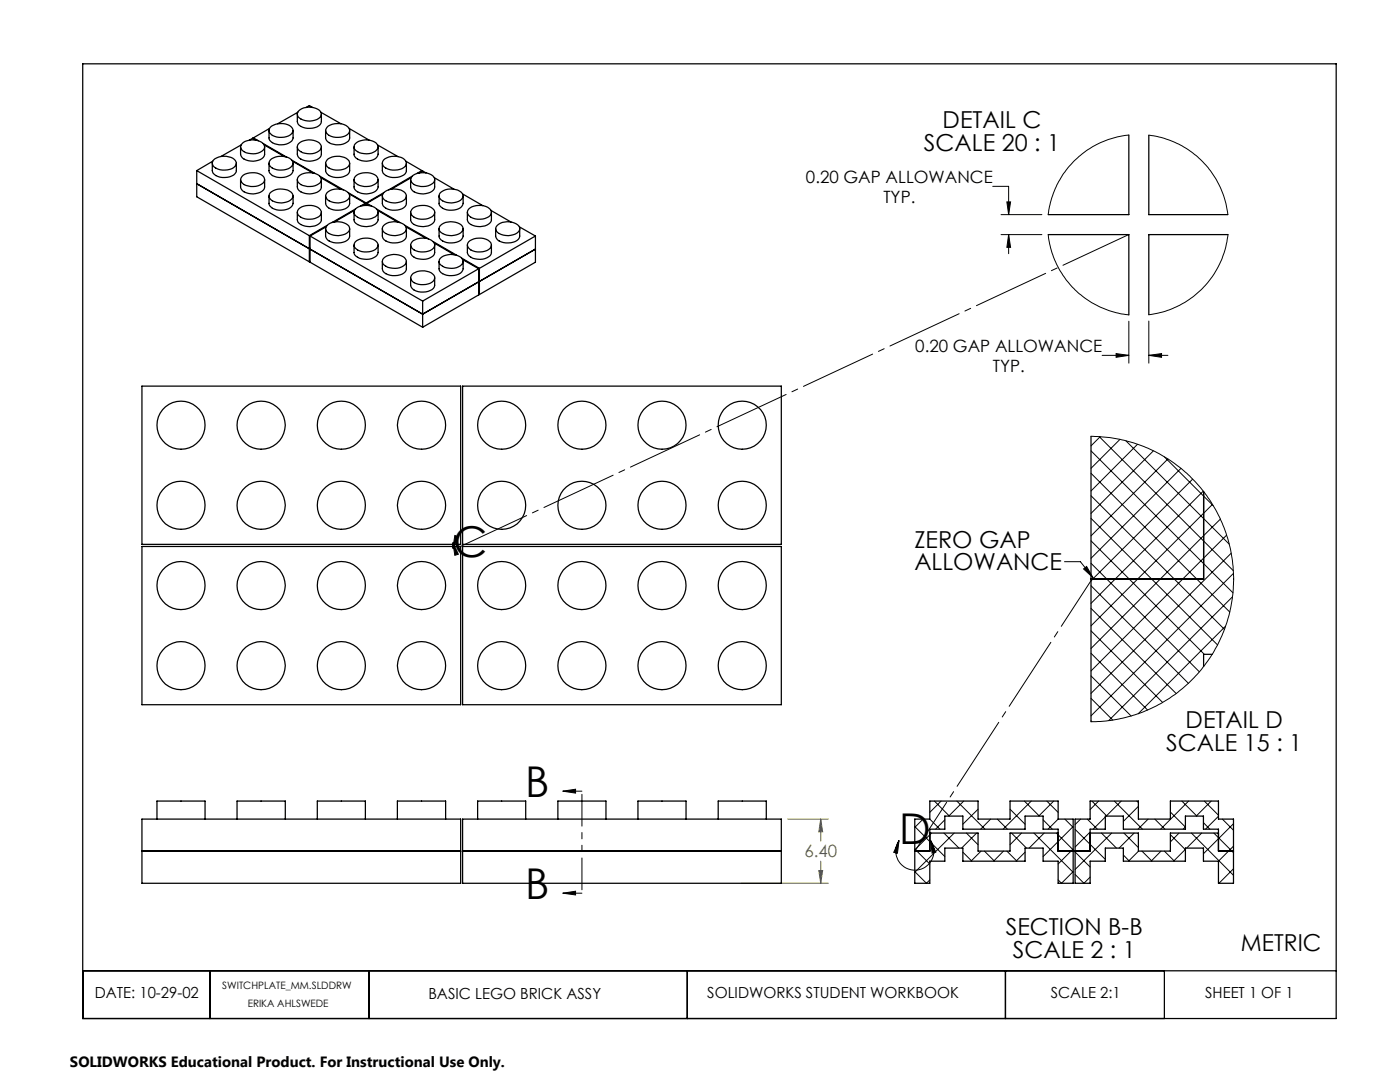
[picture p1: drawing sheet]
<svg xmlns="http://www.w3.org/2000/svg" width="279mm" height="216mm" viewBox="0 0 279 216" stroke-linecap="round" stroke-linejoin="round" font-family="sans-serif">
<g fill="none" stroke="#000" stroke-width=".2">
<path d="M198.1 37.2h3.2v5.6M199.8 42.8h8.1M199.8 46.8h8.1M200.9 40.3h.8l-.4 2.5zM201.3 46.8l.4 2.6h-.8zM201.3 46.8v3.8M220 70.9h5.3M222.7 70.6l2.6 .3-2.6 .4zM225.3 64.1v8.4M229.3 70.9l2.5-.3v.7zM229.3 64.1v8.4M229.3 70.9h3.8"/>
<path d="M90.4 108.3v1.1M90.4 108.3l1.1 2.3-.7 .2zM90.8 106.9l.7 .2-1.1 2.3zM212.4 112.1h3.2l2.5 3.2M216.3 113.5l.6-.5 1.2 2.3zM112.3 157.9l2.6-.4v.8zM112.3 157.9h3.8M112.3 178.2l2.6-.4v.8zM112.3 178.2h3.8M179.4 167.7l-.3 2.6-.7-.2zM185.7 167.7a3.8 3.8 0 0 1-3.1 5.9 3.8 3.8 0 0 1-3.2-5.9M185.7 167.7l1.1 2.3-.8 .3z"/>
</g>
<path d="M147.9 176.2h17.4M157.2 163.4h8.1M163.4 173.7h.8l-.4 2.5zM163.8 163.4l.4 2.6h-.8zM163.8 163.4v4.4M163.8 171.8v4.4" fill="none" stroke="#808000" stroke-width=".2"/>
<path d="M116.1 157.9v20.3" fill="none" stroke="#000" stroke-width=".2" stroke-dasharray="6.3 1.3 1.3 1.3 1.3 1.3" stroke-dashoffset="-.6"/>
<path d="M91.9 109l133.4-62.2" fill="none" stroke="#000" stroke-width=".2" stroke-dasharray="15.2 1.3 1.3 1.3" stroke-dashoffset=".7"/>
<path d="M182.6 169.8l35.5-54.5" fill="none" stroke="#000" stroke-width=".2" stroke-dasharray="15.2 1.3 1.3 1.3" stroke-dashoffset="3.6"/>
<path d="M16.5 12.7h250.2v190.5h-250.2zM16.5 193.7h250.2M41.9 193.7v9.5M73.7 193.7v9.5M137.2 193.7v9.5M200.7 193.7v9.5M232.4 193.7v9.5" fill="none" stroke="#000" stroke-width=".25"/>
<g fill="#000">
<path d="M216.3 113.5l.6-.5 1.2 2.3z"/>
<path d="M200.9 40.3h.8l-.4 2.5zM201.3 46.8l.4 2.6h-.8zM222.7 70.6l2.6 .3-2.6 .4zM229.3 70.9l2.5-.3v.7z"/>
<path d="M90.4 108.3l1.1 2.3-.7 .2zM90.8 106.9l.7 .2-1.1 2.3zM179.4 167.7l-.3 2.6-.7-.2zM185.7 167.7l1.1 2.3-.8 .3z"/>
<path d="M112.3 157.9l2.6-.4v.8zM112.3 178.2l2.6-.4v.8z"/>
</g>
<path d="M163.8 163.4l.4 2.6h-.8zM163.4 173.7h.8l-.4 2.5z" fill="#808000"/>
<g fill="none" stroke="#000" stroke-width=".25">
<path d="M39.3 34l22.4 13M39.3 36.7l22.4 12.9h.2M39.3 34v5.3l22.4 12.9M42.4 32.6v1.4a2.12 2.12 0 0 0 2.5 1.4 1.95 1.95 0 0 0 2.3-1.4v-1.4M42.4 32.2l-3.1 1.8M42.6 31.9a3.4 3.4 0 0 1 4.4 .2 1.06 1.06 0 0 1-.7 1.6 3.4 3.4 0 0 1-3.8-.6 .93 .93 0 0 1 .1-1.2zM48 35.8v1.5a2.19 2.19 0 0 0 2.6 1.4l.9-.2a1.42 1.42 0 0 0 1.3-1.2v-1.5M48 29.3v1.5a2.19 2.19 0 0 0 2.6 1.4l.9-.2a1.42 1.42 0 0 0 1.3-1.2v-1.5M48.1 28.9l-4 2.3M48.3 28.7a3.3 3.3 0 0 1 4.4 .1 1.07 1.07 0 0 1-.8 1.6 3.5 3.5 0 0 1-3.7-.6 .82 .82 0 0 1 .1-1.1zM48.5 35a3.4 3.4 0 0 1 4.2 .3 1.07 1.07 0 0 1-.8 1.6 3.3 3.3 0 0 1-3.7-.6 .92 .92 0 0 1 .3-1.3zM49.7 28l.7-.4 .7 .4"/>
<path d="M50.6 27.5l1 .6M50.6 27.5v.2M52.5 28.6l4.7 2.8M52.7 28.9l4 2.3M53.7 26v1.5a2.14 2.14 0 0 0 2.5 1.4 2.11 2.11 0 0 0 2.3-1.4v-1.5M53.7 39.1v1.5a2.06 2.06 0 0 0 2.5 1.3 2.02 2.02 0 0 0 2.3-1.3v-1.5M53.7 32.6v1.4a2.06 2.06 0 0 0 2.5 1.4 2.02 2.02 0 0 0 2.3-1.4v-1.4M53.8 25.6l-3.2 1.9M53.9 25.4a3.4 3.4 0 0 1 4.4 .1 1.11 1.11 0 0 1-.7 1.6 3 3 0 0 1-3.9-.9zM53.9 38.5a3.4 3.4 0 0 1 4.4 .1 1.11 1.11 0 0 1-.7 1.6 3 3 0 0 1-3.9-.9zM53.9 31.9a3.4 3.4 0 0 1 4.4 .2 1.11 1.11 0 0 1-.7 1.6 3 3 0 0 1-3.9-.9zM58.2 31.9l4.7 2.7"/>
<path d="M58.4 32.2l4 2.3M59.3 29.3v1.5a2.18 2.18 0 0 0 2.5 1.4l1-.2a1.42 1.42 0 0 0 1.3-1.2v-1.5M59.3 22.8v1.4a2.12 2.12 0 0 0 2.5 1.4 1.95 1.95 0 0 0 2.3-1.4v-1.4M59.3 35.8v1.5a2.18 2.18 0 0 0 2.5 1.4l1-.2a1.42 1.42 0 0 0 1.3-1.2v-1.5M59.4 22.4l-4 2.3M59.6 28.7a3.3 3.3 0 0 1 4.4 .1 1.03 1.03 0 0 1-.7 1.6 3.5 3.5 0 0 1-3.8-.6 .93 .93 0 0 1 .1-1.1zM59.6 22.2a3.3 3.3 0 0 1 4.4 .1 1.05 1.05 0 0 1-.7 1.5 3.5 3.5 0 0 1-3.8-.5 .92 .92 0 0 1 .1-1.1zM59.6 35.2a3.4 3.4 0 0 1 4.4 .1 1.03 1.03 0 0 1-.7 1.6 3.4 3.4 0 0 1-3.8-.6 .93 .93 0 0 1 .1-1.1zM61.1 21.4l.6-.3 .7 .3M63.9 35.2l4.6 2.7M64 35.5l4.1 2.3M64 22.4l4.1 2.3"/>
<path d="M65 32.6v1.4a2.14 2.14 0 0 0 2.5 1.4 1.94 1.94 0 0 0 2.3-1.4v-1.4M65 26v1.5a2.23 2.23 0 0 0 2.5 1.4 2.02 2.02 0 0 0 2.3-1.4v-1.5M65 39.1v1.5a2.14 2.14 0 0 0 2.5 1.3 1.94 1.94 0 0 0 2.3-1.3v-1.5M65.3 31.9a3.4 3.4 0 0 1 4.3 .2 1.11 1.11 0 0 1-.7 1.6 3.4 3.4 0 0 1-3.7-.6 .82 .82 0 0 1 .1-1.2zM65.3 25.4a3.4 3.4 0 0 1 4.3 .1 1.11 1.11 0 0 1-.7 1.6 3 3 0 0 1-3.9-.9v-.2zM65.3 38.5a3.4 3.4 0 0 1 4.3 .1 1.11 1.11 0 0 1-.7 1.6 3.4 3.4 0 0 1-3.7-.6 .82 .82 0 0 1 .1-1.1zM69.5 38.5l3.6 2M69.7 25.6l4 2.4M69.7 38.7l3.2 1.9M70.7 35.8v1.5a2.18 2.18 0 0 0 2.5 1.4l1-.2a1.54 1.54 0 0 0 1.3-1.2v-1.5M70.7 29.3v1.5a2.18 2.18 0 0 0 2.5 1.4l1-.2a1.54 1.54 0 0 0 1.3-1.2v-1.5M70.9 35.2a3.4 3.4 0 0 1 4.4 .1 1.07 1.07 0 0 1-.8 1.6 3.1 3.1 0 0 1-3.8-.8z"/>
<path d="M70.9 28.7a3.3 3.3 0 0 1 4.4 .1 1.07 1.07 0 0 1-.8 1.6 3.1 3.1 0 0 1-3.8-.9v-.6zM75.4 28.9l4 2.3M76.3 39.1v1.5a2.14 2.14 0 0 0 2.5 1.3 1.94 1.94 0 0 0 2.3-1.3v-1.5M76.3 32.6v1.4a2.14 2.14 0 0 0 2.5 1.4 1.94 1.94 0 0 0 2.3-1.4v-1.4M76.4 38.7l-3.2 1.9M76.6 38.5a3.4 3.4 0 0 1 4.3 .1 1.06 1.06 0 0 1-.7 1.6 3.4 3.4 0 0 1-3.8-.6 .93 .93 0 0 1 .2-1.1zM76.6 31.9a3.4 3.4 0 0 1 4.3 .2 1.06 1.06 0 0 1-.7 1.6 3.4 3.4 0 0 1-3.8-.6 .93 .93 0 0 1 .2-1.2zM76.6 38.5l-3.5 2M81 32.2l3.2 1.8M82 35.8v1.5a2.19 2.19 0 0 0 2.5 1.4l.9-.2a1.42 1.42 0 0 0 1.3-1.2v-1.5M82.1 35.5l-4.1 2.3M82.2 35.2l-4.6 2.7"/>
<path d="M82.5 35a3.4 3.4 0 0 1 4.1 .3 1.07 1.07 0 0 1-.7 1.6 3.3 3.3 0 0 1-3.8-.6 .92 .92 0 0 1 .4-1.3zM83.7 34.5l.6-.4 .7 .4M84.2 34l-1 .6M84.2 34v.2M86.7 35.5l4 2.3M87.6 39.1v1.5a2.12 2.12 0 0 0 2.5 1.3 1.95 1.95 0 0 0 2.3-1.3v-1.5M87.9 38.5a3.4 3.4 0 0 1 4.4 .1 1.21 1.21 0 0 1-1.2 1.7 2.97 2.97 0 0 1-3.5-1zM92.3 38.7l4 2.3M225.3 27v15.8h-16.1M229.3 27v15.8h15.7M59.3 42.4v1.5a1.63 1.63 0 0 0 1.6 1.2 2.92 2.92 0 0 0 3.2-.9v-1.8M59.6 41.7a3.4 3.4 0 0 1 4.4 .2 1.03 1.03 0 0 1-.7 1.5 2.98 2.98 0 0 1-3.9-.8v-.6z"/>
<path d="M61.7 47v5.2M61.9 49.7l22.4 13 11.2-6.5M61.9 47.1l22.4 13M61.9 47.1v5.2l22.4 13M61.9 52.2h-.2M65 45.6v1.5a2.14 2.14 0 0 0 2.5 1.4 1.94 1.94 0 0 0 2.3-1.4v-1.5M65.1 45.3l-3.2 1.8M65.3 45l-3.6 2M65.5 44.8a3.5 3.5 0 0 1 4.1 .3 1.09 1.09 0 0 1-.7 1.6 3.5 3.5 0 0 1-3.7-.6 .92 .92 0 0 1 .3-1.3zM70.7 48.9v1.5a1.8 1.8 0 0 0 2 1.3 2.38 2.38 0 0 0 2.8-1.3v-1.5M70.7 42.4v1.5a1.63 1.63 0 0 0 1.5 1.2 2.68 2.68 0 0 0 3.3-1.2v-1.5M70.7 42l-4 2.3"/>
<path d="M70.9 48.3a3.4 3.4 0 0 1 4.4 .1 1.21 1.21 0 0 1-1.1 1.7 2.97 2.97 0 0 1-3.5-1zM70.9 41.7a3.4 3.4 0 0 1 4.4 .2 1.07 1.07 0 0 1-.8 1.5 2.98 2.98 0 0 1-3.8-.8zM70.9 41.7l-4.6 2.7M72.9 40.6v.1M72.9 40.6l-1 .5M73.1 40.6l-.7 .4M73.1 40.6l.6 .4M73.1 40.5v.1M73.2 40.6l1 .5M73.2 40.6v.1M75.1 41.7l4.7 2.7M75.4 42l4 2.3"/>
<path d="M76.3 52.2v1.4a2.14 2.14 0 0 0 2.5 1.4 1.94 1.94 0 0 0 2.3-1.4v-1.4M76.3 45.6v1.5a2.14 2.14 0 0 0 2.5 1.4 1.94 1.94 0 0 0 2.3-1.4v-1.5M76.6 51.5a3.3 3.3 0 0 1 4.3 .2 1.03 1.03 0 0 1-.7 1.5 3.5 3.5 0 0 1-3.8-.5 .93 .93 0 0 1 .2-1.2zM76.6 45a3.3 3.3 0 0 1 4.3 .1 1.05 1.05 0 0 1-.7 1.6 3.5 3.5 0 0 1-3.8-.6 .92 .92 0 0 1 .2-1.1zM80.8 45l4.7 2.7M81 45.3l4 2.3M82 55.4v1.5a2.14 2.14 0 0 0 2.5 1.4 1.94 1.94 0 0 0 2.2-1.4v-1.5M82 48.9v1.5a2.23 2.23 0 0 0 2.5 1.4 2.02 2.02 0 0 0 2.2-1.4v-1.5M82 42.4v1.5a2.23 2.23 0 0 0 2.5 1.3 2.02 2.02 0 0 0 2.2-1.3v-1.5M82.2 54.8a3.1 3.1 0 0 1 4.5 .4 1.56 1.56 0 0 1-1.7 1.6 2.67 2.67 0 0 1-3-1.2v-.2zM82.5 48a3.4 3.4 0 0 1 4.1 .4 1.11 1.11 0 0 1-.7 1.6 3 3 0 0 1-3.9-.9 1.15 1.15 0 0 1 .5-1.1zM82.5 41.5a3.4 3.4 0 0 1 4.1 .4 1.07 1.07 0 0 1-.7 1.5 2.98 2.98 0 0 1-3.9-.8 1.15 1.15 0 0 1 .5-1.1z"/>
<path d="M86.5 48.2l4.7 2.7M86.7 48.5l4 2.3M87.6 52.2v1.4a2.12 2.12 0 0 0 2.5 1.4 1.95 1.95 0 0 0 2.3-1.4v-1.4M87.6 45.6v1.5a2.12 2.12 0 0 0 2.5 1.4 1.95 1.95 0 0 0 2.3-1.4v-1.5M87.9 51.5a3.3 3.3 0 0 1 4.4 .2 1.07 1.07 0 0 1-.8 1.5 3.1 3.1 0 0 1-3.9-.8l.1-.6zM87.9 45a3.3 3.3 0 0 1 4.4 .1 1.2 1.2 0 0 1-1.2 1.7 3 3 0 0 1-3.5-.9l.1-.6zM92.1 51.5l3.6 2.1M92.3 51.8l3.2 1.8M93.3 48.9v1.5a2.23 2.23 0 0 0 2.5 1.4 2.02 2.02 0 0 0 2.3-1.4v-1.5M93.3 42.4v1.5a2.23 2.23 0 0 0 2.5 1.3 2.02 2.02 0 0 0 2.3-1.3v-1.5M93.5 48.3a3.4 3.4 0 0 1 4.4 .1 1.11 1.11 0 0 1-.7 1.6 3 3 0 0 1-3.9-.9v-.3zM93.5 41.7a3.4 3.4 0 0 1 4.4 .2 1.07 1.07 0 0 1-.7 1.5 2.98 2.98 0 0 1-3.9-.8v-.3z"/>
<path d="M95.5 53.6l-11.2 6.5M95.5 53.6v5.2l-11.2 6.5M95.5 58.7l.2 .1M95.7 53.6v5.2M98 42l4 2.3M98.9 45.6v1.5a2.14 2.14 0 0 0 2.6 1.4 1.94 1.94 0 0 0 2.2-1.4v-1.5M99.2 45a3.3 3.3 0 0 1 4.4 .1 1.09 1.09 0 0 1-.8 1.6 3.5 3.5 0 0 1-3.7-.6 .81 .81 0 0 1 .1-1.1zM103.6 45.3l3.3 1.8M106.9 47.1l-11.2 6.5M106.9 49.7l-11.2 6.5-.2-.1M106.9 47.1v5.2l-11.2 6.5M209.2 46.8h16.1v16"/>
<path d="M245.1 46.8h-15.8v16M28.3 77h63.6v31.6h-63.6zM84.3 60.1v5.2M92.3 77h63.6v31.6h-63.6zM217.7 87.1v56.9M240.2 98.1v17.4h-22.5M28.3 109h63.6v31.6h-63.6zM92.3 109h63.6v31.6h-63.6zM241.9 130.6h-1.7v2.4M185.6 159.8h9.6v3.6h6.4v-3.6h9.6v3.6h3v12.8h-3v-4.4h-3v-2.6h-3.6v2.6h-12.4v-2.6h-3.6v2.6h-3v4.4h-3v-12.8h3zM217.6 159.8h9.6v3.6h6.4v-3.6h9.6v3.6h3v12.8h-3v-4.4h-3v-2.6h-3.6v2.6h-12.4v-2.6h-3.6v2.6h-3v4.4h-3v-12.8h3zM28.3 163.4h63.6v12.8h-63.6z"/>
<path d="M28.3 169.8h63.6M31.3 163.4v-3.6h9.6v3.6M47.3 163.4v-3.6h9.6v3.6M63.3 163.4v-3.6h9.6v3.6M79.3 163.4v-3.6h9.6v3.6M92.3 163.4h63.6v12.8h-63.6zM92.3 169.8h63.6M95.3 163.4v-3.6h9.6v3.6M111.3 163.4v-3.6h9.6v3.6M127.3 163.4v-3.6h9.6v3.6M143.3 163.4v-3.6h9.6v3.6M182.6 169.8h3v-4.3h3v-2.7h3.6v2.7h12.4v-2.7h3.6v2.7h3v4.3h3"/>
<path d="M185.6 166.2h9.6v3.6h6.4v-3.6h9.6M214.6 169.8h3v-4.3h3v-2.7h3.6v2.7h12.4v-2.7h3.6v2.7h3v4.3h3M217.6 166.2h9.6v3.6h6.4v-3.6h9.6"/>
<circle cx="36.1" cy="84.8" r="4.8"/>
<circle cx="52.1" cy="84.8" r="4.8"/>
<circle cx="68.1" cy="84.8" r="4.8"/>
<circle cx="84.1" cy="84.8" r="4.8"/>
<circle cx="100.1" cy="84.8" r="4.8"/>
<circle cx="116.1" cy="84.8" r="4.8"/>
<circle cx="132.1" cy="84.8" r="4.8"/>
<circle cx="148.1" cy="84.8" r="4.8"/>
<circle cx="36.1" cy="100.8" r="4.8"/>
<circle cx="36.1" cy="116.8" r="4.8"/>
<circle cx="52.1" cy="116.8" r="4.8"/>
<circle cx="52.1" cy="100.8" r="4.8"/>
<circle cx="68.1" cy="100.8" r="4.8"/>
<circle cx="68.1" cy="116.8" r="4.8"/>
<circle cx="84.1" cy="116.8" r="4.8"/>
<circle cx="84.1" cy="100.8" r="4.8"/>
<circle cx="100.1" cy="116.8" r="4.8"/>
<circle cx="100.1" cy="100.8" r="4.8"/>
<circle cx="116.1" cy="100.8" r="4.8"/>
<circle cx="116.1" cy="116.8" r="4.8"/>
<circle cx="132.1" cy="100.8" r="4.8"/>
<circle cx="132.1" cy="116.8" r="4.8"/>
<circle cx="148.1" cy="100.8" r="4.8"/>
<circle cx="148.1" cy="116.8" r="4.8"/>
<circle cx="36.1" cy="132.8" r="4.8"/>
<circle cx="52.1" cy="132.8" r="4.8"/>
<circle cx="68.1" cy="132.8" r="4.8"/>
<circle cx="84.1" cy="132.8" r="4.8"/>
<circle cx="100.1" cy="132.8" r="4.8"/>
<circle cx="116.1" cy="132.8" r="4.8"/>
<circle cx="132.1" cy="132.8" r="4.8"/>
<circle cx="148.1" cy="132.8" r="4.8"/>
</g>
<g fill="none" stroke="#000" stroke-width=".2">
<path d="M225.3 27a18 18 0 0 0-16.1 15.8M229.3 27a18 18 0 0 1 15.7 15.8M209.2 46.8a18 18 0 0 0 16.1 16M245.1 46.8a18 18 0 0 1-15.8 16M217.7 98.9l26.7 26.7M217.7 94.4l27.7 27.7M217.7 90l28.4 28.3M217.7 87.1a28.5 28.5 0 0 1 28.5 28.4 28.5 28.5 0 0 1-28.5 28.5M219.4 87.1l26.7 26.8M219.6 87.1l-1.9 1.9M223.5 87.7l-5.8 5.8M224.7 87.9l20.6 20.7"/>
<path d="M227 88.7l-9.3 9.3M230.2 90l-12.5 12.4M232.4 91.2l9.7 9.7M233.1 91.6l-15.4 15.3M235.7 93.5l-18 17.9M238 95.6l-20.3 20.3M240.1 98l-22.4 22.4M217.7 116.9l19.5 19.4M217.7 112.4l21.7 21.7M217.7 107.9l22.6 22.7M217.7 103.4l25.3 25.3M242 100.6l-24.3 24.3"/>
<path d="M243.6 103.6l-25.9 25.8M244.8 106.8l-27.1 27.1M245.7 110.4l-28 28M246 119.1l-24.7 24.7M246.2 114.4l-28.5 28.4M217.7 139.3l4.4 4.4M217.7 134.9l8 8M217.7 130.4l11.3 11.3M217.7 125.9l14.3 14.3M217.7 121.4l17 17M244.6 125l-17.4 17.4M186.5 159.8l3 3"/>
<path d="M187.8 159.8l-2.2 2.3M191 159.8l5.6 5.7M192.3 159.8l-3 3M204.4 159.8l3 3M205.8 159.8l-5.6 5.7M208.9 159.8l2.3 2.3M210.3 159.8l-3 3M217.7 143.8l.2 .2M217.9 159.8l3 3M219.3 159.8l-1.7 1.7M222.4 159.8l5.6 5.7M223.8 159.8l-3 3"/>
<path d="M226.9 159.8l.3 .3M235.9 159.8l3 3M237.2 159.8l-5.6 5.7M240.3 159.8l2.9 2.9M241.7 159.8l-3 3M182.6 173.9l2.3 2.3 .7-.6M182.6 169.4l3 3M182.6 164.9l6 6M184.2 163.4l-1.6 1.7M185.6 163.4l2 2.1M185.9 166.2l-3.3 3.4M188.4 166.2l3 3"/>
<path d="M188.6 163.6l-1.9 1.9M190.4 166.2l-7.8 7.9M192.2 170l1.8 1.8M192.9 166.2l2.3 2.4M194.9 166.2l-3 3M195.2 161.5l-3 3M195.8 169.8l-2 2M196.5 169.8l2 2M197.7 163.4l-2 2.1M199 163.4l2 2.1M200.3 169.8l-2 2M200.9 169.8l2.1 2"/>
<path d="M201.6 161.5l3 3M201.9 166.2l3 3M203.9 166.2l-2.3 2.4M204.6 170l-1.8 1.8M206.3 166.2l7.9 7.9M208.2 163.6l1.8 1.9M208.4 166.2l-3 3M210.8 166.2l3.4 3.4M211.2 163.4l-2 2.1M212.5 163.4l1.7 1.7M214.2 164.9l-6 6M214.2 169.4l-3 3"/>
<path d="M214.2 173.9l-2.4 2.3-.6-.6M214.6 174.5l1.7 1.7 1.3-1.2M214.6 170l3 3M214.6 165.5l6 6M215.7 163.4l-1.1 1.1M217 163.4l2 2.1M217.6 166l-3 3M219.8 166.2l3 3M220.6 163l-2.4 2.5M221.9 166.2l-7.3 7.3M224.2 170.6l1.2 1.2M224.3 166.2l2.9 2.9"/>
<path d="M226.3 166.2l-3 3M227.2 160.9l-3 3M227.2 169.8l-2 2M227.9 169.8l2 2M229.1 163.4l-2 2.1M230.5 163.4l2 2.1M231.7 169.8l-2 2M232.4 169.8l2 2M233.6 166.5l3 3M233.6 162l3 3M235.3 166.2l-1.7 1.8M236.6 169.5l-2.4 2.3"/>
<path d="M236.6 165l-.5 .5M237.8 166.2l8.4 8.5M239.8 166.2l-3 3M240.2 164.1l1.2 1.4M242.3 166.2l3.9 3.9M243.2 162.9l-2.6 2.6M243.9 163.4l2.3 2.3M246.2 164.4l-6 6M246.2 168.8l-3 3M246.2 173.4l-2.9 2.8-.1-.1"/>
</g>
<g font-size="8.5">
<text x="90.4" y="111.2">C</text>
<text x="104.8" y="159">B</text>
<text x="179.4" y="168.4">D</text>
<text x="104.8" y="179.4">B</text>
</g>
<g font-size="4.7">
<text x="188.1" y="25.5">DETAIL C</text>
<text x="184.4" y="30.1">SCALE 20 : 1</text>
<text x="182.5" y="109.3">ZERO GAP</text>
<text x="182.5" y="113.8">ALLOWANCE</text>
<text x="232.7" y="149.8">SCALE 15 : 1</text>
<text x="236.6" y="145.3">DETAIL D</text>
<text x="200.7" y="186.6">SECTION B-B</text>
<text x="202.1" y="191.1">SCALE 2 : 1</text>
<text x="247.7" y="189.8">METRIC</text>
</g>
<g font-size="3.4">
<text x="160.8" y="36.4">0.20 GAP ALLOWANCE</text>
<text x="176.3" y="40.5">TYP.</text>
<text x="182.7" y="70.2">0.20 GAP ALLOWANCE</text>
<text x="198.1" y="74.2">TYP.</text>
</g>
<text font-size="3.4" fill="#808000" x="160.5" y="171.1">6.40</text>
<g font-size="3">
<text x="18.9" y="199.2">DATE: 10-29-02</text>
<text x="85.5" y="199.4">BASIC LEGO BRICK ASSY</text>
<text x="141.2" y="199.2">SOLIDWORKS STUDENT WORKBOOK</text>
<text x="209.7" y="199.2">SCALE 2:1</text>
<text x="240.5" y="199.2">SHEET 1 OF 1</text>
<text x="14" y="212.9">SOLIDWORKS Educational Product. For Instructional Use Only.</text>
</g>
<g font-size="2">
<text x="44.4" y="197.3">SWITCHPLATE_MM.SLDDRW</text>
<text x="49.4" y="200.9">ERIKA AHLSWEDE</text>
</g>
</svg>
